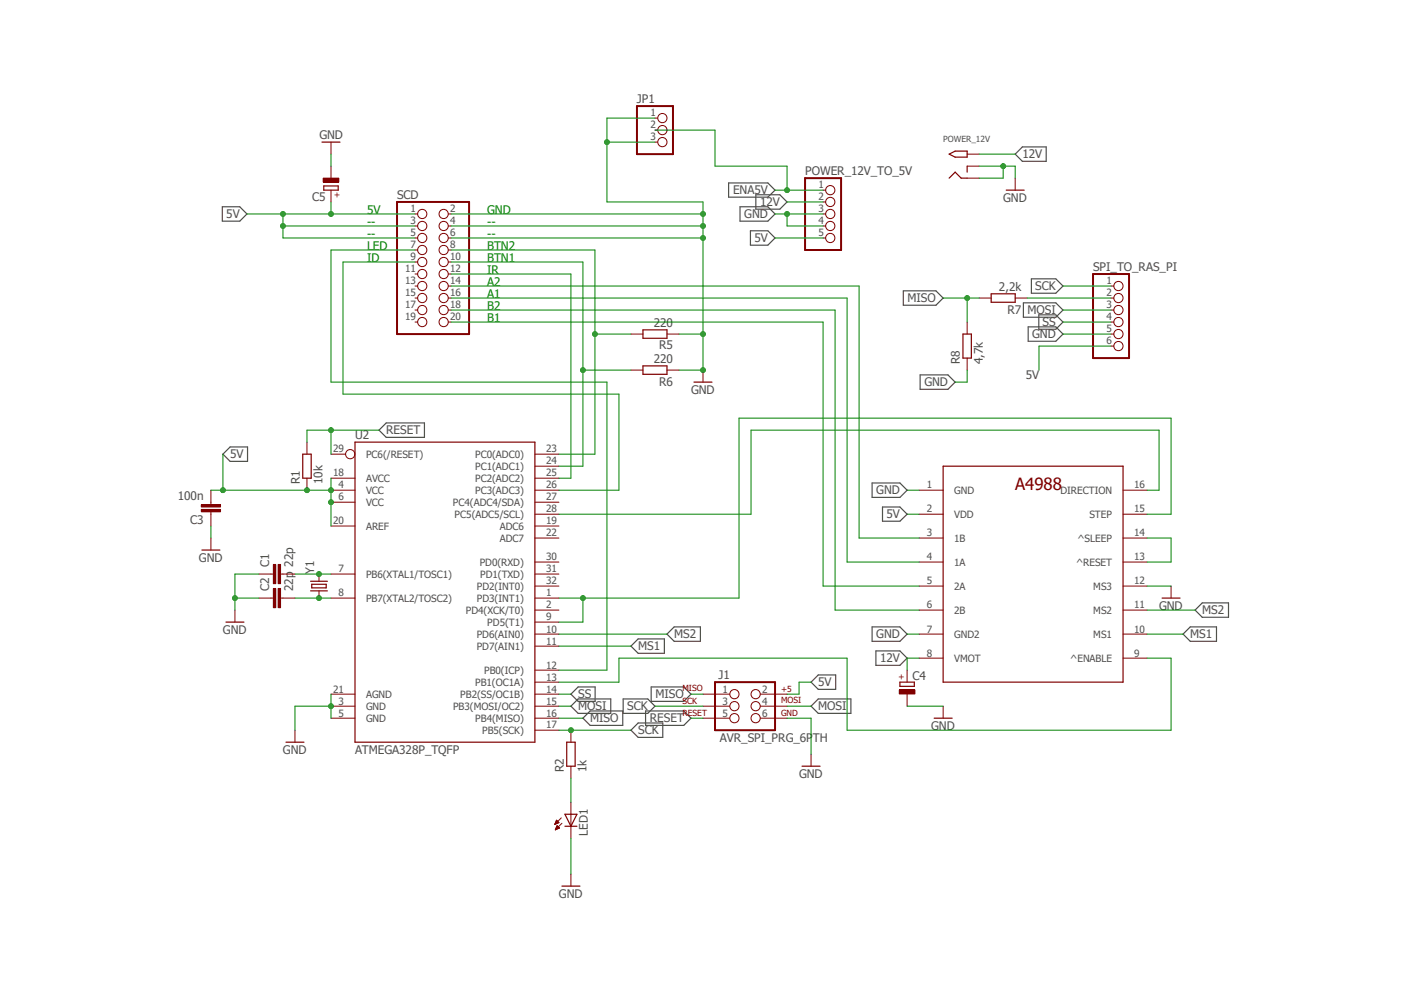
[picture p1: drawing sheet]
<svg xmlns="http://www.w3.org/2000/svg" width="297mm" height="210mm" viewBox="0 0 297 210" stroke-linecap="round" stroke-linejoin="round" font-family="sans-serif">
<path d="M36.9 19.2l223.3 171.4M260.2 19.2l-223.3 171.4" fill="none" stroke="#fff" stroke-width=".21"/>
<g fill="none" stroke="#505050" stroke-width=".25">
<path d="M154.1 38.7h8.3l1.6 1.5-1.6 1.5h-8.3zM214.8 32.6l1.5-1.5h5v3h-5zM47 43.7h3.7l1.5 1.6-1.5 1.5h-3.7zM156.5 43.7h5.9l1.6 1.6-1.6 1.5h-5.9zM158.7 48.8h3.7l1.6 1.5-1.6 1.6h-3.7zM159.9 41.2h5.1l1.5 1.5-1.5 1.5h-5.1zM218.2 59h5.2l1.5 1.5-1.5 1.5h-5.2zM191.1 61.5h6.9l1.5 1.5-1.5 1.6h-6.9zM194.6 79.3h5.9l1.6 1.5-1.6 1.5h-5.9zM216.5 64.1h6.9l1.5 1.5-1.5 1.5h-6.9zM217.5 69.1h5.9l1.5 1.6-1.5 1.5h-5.9zM219.8 66.6h3.6l1.5 1.5-1.5 1.5h-3.6z"/>
<path d="M48.7 94.5h3.7v3.1h-3.7l-1.5-1.5zM81.7 89.5h8.1v3h-8.1l-1.5-1.5zM184.5 102.2h5.9l1.5 1.5-1.5 1.5h-5.9zM186.7 107.2h3.7l1.5 1.6-1.5 1.4h-3.7zM133.5 136.7l1.5-1.6h5.5v3.1h-5.5zM142.6 132.6h5.6v3h-5.6l-1.5-1.5zM184.5 132.6h5.9l1.5 1.5-1.5 1.5h-5.9zM185.3 137.7h5.1l1.5 1.5-1.5 1.5h-5.1zM250.3 134.1l1.5-1.5h5.5v3h-5.5zM252.8 129l1.5-1.5h5.6v3.1h-5.6zM122.3 147.8h6.9v3.1h-6.9l-1.5-1.5zM122.3 145.3h3.6v3h-3.6l-1.5-1.5z"/>
<path d="M123.3 151.9l1.5-1.5h6.9v3h-6.9zM131.8 147.8h5.2l1.6 1.6-1.6 1.5h-5.2zM135 152.9h5.2v3.1h-5.2l-1.5-1.6zM136.6 150.4h8.1l1.5 1.5-1.5 1.5h-8.1zM137.8 145.3h6.9l1.5 1.5-1.5 1.5h-6.9zM171.6 149.4l1.5-1.6h6.9v3.1h-6.9zM171.6 144.3l1.5-1.6h3.7v3.1h-3.7z"/>
</g>
<path d="M151.3 144.3h12.7v10.1h-12.7z" fill="none" stroke="#800000" stroke-width=".42"/>
<g fill="none" stroke="#800000" stroke-width=".21">
<path d="M64.9 93.5v2.6M70 96.1h3.1M113.2 98.6h5M113.2 96.1h5M64.9 101.1v2.6M70 103.7h5.1M70 106.2h5.1M70 111.3h5.1M70 101.1h5.1M113.2 103.7h5M113.2 106.2h5M113.2 111.3h5"/>
<path d="M113.2 101.1h5M113.2 118.9h5M113.2 113.8h5M113.2 108.8h5M57.3 121.4h.5M59.4 121.4h.5M67.5 121.4v1.5M67.5 125v1.5M70 126.5h5.1M70 121.4h5.1M113.2 126.5h5M113.2 121.4h5"/>
<path d="M113.2 136.7h5M113.2 134.1h5M113.2 131.6h5M113.2 129h5M113.2 124h5M70 146.8h5.1M70 149.4h5.1M70 151.9h5.1M113.2 146.8h5M113.2 149.4h5M113.2 151.9h5M113.2 154.4h5"/>
<path d="M113.2 144.3h5M113.2 141.7h5M120.8 154.4v2.6M148.7 146.8h5.6M148.7 149.4h5.6M148.7 151.9h5.6M160.9 146.8h5.6M160.9 149.4h5.6M160.9 151.9h5.6M117.4 174.3h.1M117.4 174.2h.3M117.5 174.1h.4"/>
<path d="M117.5 174h.6M117.5 175.4h.1M117.6 173.9h.6M117.6 175.3h.2M117.6 173.8h.4M117.6 175.3h.4M117.6 173.7h.3M117.6 175.2h.6M117.6 175.1h.8M117.7 173.6h.2M117.7 175h.6M117.7 173.5l-.4 .9"/>
<path d="M117.7 173.5l.5 .5-.9 .4M117.7 173.5h.1M117.7 174.9h.5M117.8 174.8h.3M117.8 174.8h.2M117.9 174.7h.1M118.4 175.1l-.5-.5-.4 .9M118.4 175.1l-.9 .4M118.7 173l-1.4 1.4M118.9 174.1l-1.4 1.4M120.8 162.1v2.5M120.8 169.7v7.6"/>
<circle cx="74.1" cy="96.1" r=".98"/>
<circle cx="155.4" cy="146.8" r=".98"/>
<circle cx="155.4" cy="151.9" r=".98"/>
<circle cx="155.4" cy="149.4" r=".98"/>
<circle cx="159.8" cy="149.4" r=".98"/>
<circle cx="159.8" cy="151.9" r=".98"/>
<circle cx="159.8" cy="146.8" r=".98"/>
</g>
<path d="M64.1 96.1h1.7v5h-1.7zM75.1 93.5h38.1v63.5h-38.1zM65.7 122.9h3.6M65.7 125h3.6M66 123.6h3v.7h-3zM119.9 157h1.8v5.1h-1.8zM119.5 172.2h2.5l-1.2 2.6zM119.5 174.8h2.5" fill="none" stroke="#800000" stroke-width=".25"/>
<path d="M58.8 119.4h.6v4h-.6z" fill-rule="evenodd" fill="#800000"/>
<path d="M58.8 119.4h.6v4h-.6z" fill="none" stroke="#800000" stroke-width=".21"/>
<path d="M57.8 119.4h.5v4h-.5z" fill-rule="evenodd" fill="#800000"/>
<path d="M57.8 119.4h.5v4h-.5zM54.8 121.4h2.5M57.3 126.5h.5M59.4 126.5h.5M59.9 121.4h2.5" fill="none" stroke="#800000" stroke-width=".21"/>
<path d="M58.8 124.5h.6v4h-.6z" fill-rule="evenodd" fill="#800000"/>
<path d="M58.8 124.5h.6v4h-.6z" fill="none" stroke="#800000" stroke-width=".21"/>
<path d="M57.8 124.5h.5v4h-.5z" fill-rule="evenodd" fill="#800000"/>
<g fill="none" stroke="#800000" stroke-width=".21">
<path d="M204.6 32.6h2.5M204.6 37.7h2.5M204.6 35.1h2.5M214.8 37.7v2.5M87.8 45.3h.5M87.8 47.8h.5M87.8 50.3h.5M87.8 52.9h.5M87.8 55.4h.5M87.8 58h.5M94.8 45.3h.6M94.8 47.8h.6"/>
<path d="M94.8 50.3h.6M94.8 52.9h.6M94.8 55.4h.6M94.8 58h.6M174.1 45.3h.6M174.1 47.8h.6M174.1 50.3h.6M174.1 40.2h.6M174.1 42.7h.6M87.8 60.5h.5M87.8 63h.5M87.8 65.6h.5"/>
<path d="M87.8 68.1h.5M94.8 60.5h.6M94.8 63h.6M94.8 65.6h.6M94.8 68.1h.6M235 60.5h.6M235 63h.6M235 65.6h.6M235 68.1h.6M235 70.7h.6M235 73.2h.6M44.6 106.2v.5"/>
<path d="M44.6 108.2v.6M194.4 103.7h5.1M194.4 108.8h5.1M194.4 113.8h5.1M194.4 118.9h5.1M237.6 103.7h5.1M237.6 108.8h5.1M237.6 113.8h5.1M237.6 118.9h5.1M54.8 126.5h2.5M57.8 124.5h.5v4h-.5zM59.9 126.5h2.5"/>
<path d="M194.4 124h5.1M194.4 129h5.1M194.4 134.1h5.1M194.4 139.2h5.1M237.6 124h5.1M237.6 129h5.1M237.6 134.1h5.1M237.6 139.2h5.1"/>
<circle cx="89.3" cy="45.3" r=".98"/>
<circle cx="89.3" cy="47.8" r=".98"/>
<circle cx="89.3" cy="50.3" r=".98"/>
<circle cx="89.3" cy="52.9" r=".98"/>
<circle cx="89.3" cy="55.4" r=".98"/>
<circle cx="89.3" cy="58" r=".98"/>
<circle cx="93.8" cy="47.8" r=".98"/>
<circle cx="93.8" cy="52.9" r=".98"/>
<circle cx="93.8" cy="58" r=".98"/>
<circle cx="93.8" cy="45.3" r=".98"/>
<circle cx="93.8" cy="50.3" r=".98"/>
<circle cx="93.8" cy="55.4" r=".98"/>
<circle cx="175.6" cy="45.3" r=".98"/>
<circle cx="175.6" cy="47.8" r=".98"/>
<circle cx="175.6" cy="40.2" r=".98"/>
<circle cx="175.6" cy="42.7" r=".98"/>
<circle cx="175.6" cy="50.3" r=".98"/>
<circle cx="89.3" cy="60.5" r=".98"/>
<circle cx="89.3" cy="63" r=".98"/>
<circle cx="89.3" cy="68.1" r=".98"/>
<circle cx="89.3" cy="65.6" r=".98"/>
<circle cx="93.8" cy="63" r=".98"/>
<circle cx="93.8" cy="65.6" r=".98"/>
<circle cx="93.8" cy="60.5" r=".98"/>
<circle cx="93.8" cy="68.1" r=".98"/>
<circle cx="236.6" cy="65.6" r=".98"/>
<circle cx="236.6" cy="68.1" r=".98"/>
<circle cx="236.6" cy="73.2" r=".98"/>
<circle cx="236.6" cy="60.5" r=".98"/>
<circle cx="236.6" cy="63" r=".98"/>
<circle cx="236.6" cy="70.7" r=".98"/>
</g>
<path d="M170.3 37.7h7.6v15.2h-7.6zM84 42.7h15.2v28h-15.2zM231.2 58h7.6v17.7h-7.6z" fill="none" stroke="#800000" stroke-width=".42"/>
<path d="M200.8 32.6l1.3-.6h2.5v1.2h-2.5zM200.8 37.7l1.3-1.3 1.2 1.3h1.3M204.6 35.1v1.3M212.9 40.2h3.8M199.5 98.6h38.1v45.7h-38.1z" fill="none" stroke="#800000" stroke-width=".25"/>
<path d="M42.6 106.7h4.1v.5h-4.1z" fill-rule="evenodd" fill="#800000"/>
<path d="M42.6 106.7h4.1v.5h-4.1z" fill="none" stroke="#800000" stroke-width=".21"/>
<path d="M42.6 107.7h4.1v.5h-4.1z" fill-rule="evenodd" fill="#800000"/>
<g fill="none" stroke="#800000" stroke-width=".21">
<path d="M138.6 25h.5M138.6 27.5h.5M138.6 30.1h.5M133.5 70.7h2.5M133.5 78.3h2.5M141.1 70.7h2.5M141.1 78.3h2.5M148.7 78.3v2.5M204.6 68.1v2.6M204.6 75.7v2.6M207.1 63h2.6M214.8 63h2.5"/>
<path d="M42.6 107.7h4.1v.5h-4.1zM44.6 103.7v2.5M44.6 108.8v2.5M44.6 113.8v2.5M49.7 129v2.6M247.7 124v2.5M62.4 154.4v2.6M171.6 159.5v2.6M120.8 184.9v2.5"/>
<circle cx="140.1" cy="30.1" r=".98"/>
<circle cx="140.1" cy="27.5" r=".98"/>
<circle cx="140.1" cy="25" r=".98"/>
</g>
<path d="M136 69.8h5.1v1.7h-5.1zM136 77.4h5.1v1.8h-5.1zM203.7 70.7h1.8v5h-1.8zM209.7 62.1h5.1v1.8h-5.1zM146.8 80.8h3.8M42.7 116.3h3.8M47.8 131.6h3.8M245.8 126.5h3.8M60.5 157h3.8M190.4 144.3h3v.9h-3zM169.7 162.1h3.8M118.9 187.4h3.8" fill="none" stroke="#800000" stroke-width=".25"/>
<path d="M134.7 22.4h7.7v10.2h-7.7z" fill="none" stroke="#800000" stroke-width=".42"/>
<path d="M190.2 145.9h3.3v.9h-3.3z" fill-rule="evenodd" fill="#800000"/>
<path d="M190.2 145.9h3.3v.9h-3.3zM191.9 141.7v2.6M191.9 146.8v2.6" fill="none" stroke="#800000" stroke-width=".21"/>
<path d="M68.5 39.3h3v.9h-3z" fill="none" stroke="#800000" stroke-width=".25"/>
<path d="M68.4 37.7h3.3v.8h-3.3z" fill-rule="evenodd" fill="#800000"/>
<path d="M68.4 37.7h3.3v.8h-3.3zM70 30.1v2.5M70 35.1v2.6M70 40.2v2.5M199.5 149.4v2.5" fill="none" stroke="#800000" stroke-width=".21"/>
<path d="M68.1 30.1h3.8M197.6 151.9h3.8" fill="none" stroke="#800000" stroke-width=".25"/>
<path d="M199.5 63h7.6M204.6 63v5.1M118.2 151.9h5.1" fill="none" stroke="#008000" stroke-width=".21"/>
<circle cx="204.6" cy="63" r=".51" fill="#008000"/>
<g fill="none" stroke="#008000" stroke-width=".21">
<path d="M118.2 154.4h15.3M146.2 146.8h2.5"/>
<circle cx="204.6" cy="63" r=".51"/>
</g>
<circle cx="120.8" cy="154.4" r=".51" fill="#008000"/>
<g fill="none" stroke="#008000" stroke-width=".21">
<path d="M224.9 60.5h10.1M70 91v5.1M80.2 91h-15.3v2.5M138.6 149.4h10.1"/>
<circle cx="120.8" cy="154.4" r=".51"/>
</g>
<circle cx="70" cy="91" r=".51" fill="#008000"/>
<g fill="none" stroke="#008000" stroke-width=".21">
<path d="M62.4 121.4h7.6M146.2 151.9h2.5M120.8 164.6v5.1"/>
<circle cx="70" cy="91" r=".51"/>
</g>
<circle cx="67.5" cy="121.4" r=".51" fill="#008000"/>
<g fill="none" stroke="#008000" stroke-width=".21">
<path d="M62.4 126.5h7.6"/>
<circle cx="67.5" cy="121.4" r=".51"/>
</g>
<circle cx="67.5" cy="126.5" r=".51" fill="#008000"/>
<g fill="none" stroke="#008000" stroke-width=".21">
<path d="M207.1 35.1h7.7v2.6M212.2 35.1v2.6h-5.1"/>
<circle cx="67.5" cy="126.5" r=".51"/>
</g>
<circle cx="212.2" cy="35.1" r=".51" fill="#008000"/>
<g fill="none" stroke="#008000" stroke-width=".21">
<path d="M44.6 111.3v2.5M49.7 126.5h5.1M54.8 121.4h-5.1v7.6"/>
<circle cx="212.2" cy="35.1" r=".51"/>
</g>
<circle cx="49.7" cy="126.5" r=".51" fill="#008000"/>
<g fill="none" stroke="#008000" stroke-width=".21">
<path d="M62.4 149.4v5M70 149.4v2.5"/>
<circle cx="49.7" cy="126.5" r=".51"/>
</g>
<circle cx="70" cy="149.4" r=".51" fill="#008000"/>
<g fill="none" stroke="#008000" stroke-width=".21">
<path d="M95.4 45.3h53.3v33M95.4 47.8h53.3M95.4 50.3h53.3M70 146.8v2.6h-7.6M166.5 151.9h5.1v7.6M120.8 177.3v7.6"/>
<circle cx="70" cy="149.4" r=".51"/>
</g>
<circle cx="148.7" cy="47.8" r=".51" fill="#008000"/>
<circle cx="148.7" cy="47.8" r=".51" fill="none" stroke="#008000" stroke-width=".21"/>
<circle cx="148.7" cy="50.3" r=".51" fill="#008000"/>
<g fill="none" stroke="#008000" stroke-width=".21">
<path d="M143.6 70.7h5.1M143.6 78.3h5.1"/>
<circle cx="148.7" cy="50.3" r=".51"/>
</g>
<circle cx="148.7" cy="70.7" r=".51" fill="#008000"/>
<circle cx="148.7" cy="70.7" r=".51" fill="none" stroke="#008000" stroke-width=".21"/>
<circle cx="148.7" cy="78.3" r=".51" fill="#008000"/>
<g fill="none" stroke="#008000" stroke-width=".21">
<path d="M138.6 30.1h-10.2v12.6h20.3v2.6"/>
<circle cx="148.7" cy="78.3" r=".51"/>
</g>
<circle cx="148.7" cy="45.3" r=".51" fill="#008000"/>
<g fill="none" stroke="#008000" stroke-width=".21">
<path d="M138.6 25h-10.2v5.1"/>
<circle cx="148.7" cy="45.3" r=".51"/>
</g>
<circle cx="128.4" cy="30.1" r=".51" fill="#008000"/>
<g fill="none" stroke="#008000" stroke-width=".21">
<path d="M164 45.3h10.1M166.5 45.3v2.5h7.6M204.6 78.3v2.5h-2.5M224.9 70.7h10.1M191.9 103.7h2.5M191.9 134.1h2.5M242.7 124h5"/>
<circle cx="128.4" cy="30.1" r=".51"/>
</g>
<circle cx="166.5" cy="45.3" r=".51" fill="#008000"/>
<g fill="none" stroke="#008000" stroke-width=".21">
<path d="M70 32.6v2.5M242.7 108.8h5v-20.4h-91.4v38.1h-38.1M123.3 126.5v5.1h-5.1M191.9 149.4h7.6"/>
<circle cx="166.5" cy="45.3" r=".51"/>
</g>
<circle cx="123.3" cy="126.5" r=".51" fill="#008000"/>
<g fill="none" stroke="#008000" stroke-width=".21">
<path d="M87.8 52.9h-17.8v27.9h58.4v60.9h-10.2M95.4 52.9h30.5v43.2h-7.7M125.9 70.7h7.6M242.7 113.8h5v5.1h-5M242.7 103.7h2.5v-12.7h-86.3v17.8h-40.7M242.7 139.2h5v15.2h-68.5v-15.2h-48.3v5.1h-12.7"/>
<circle cx="123.3" cy="126.5" r=".51"/>
</g>
<circle cx="125.9" cy="70.7" r=".51" fill="#008000"/>
<g fill="none" stroke="#008000" stroke-width=".21">
<path d="M95.4 55.4h27.9v43.2h-5.1M123.3 78.3h10.2"/>
<circle cx="125.9" cy="70.7" r=".51"/>
</g>
<circle cx="123.3" cy="78.3" r=".51" fill="#008000"/>
<g fill="none" stroke="#008000" stroke-width=".21">
<path d="M138.6 27.5h12.7v7.6h15.2v5.1M207.1 32.6h7.7M87.8 55.4h-15.2v28h58.3v20.3h-12.7M95.4 58h25.4v43.1h-2.6M164 40.2h10.1M166.5 42.7h7.6M95.4 60.5h86.3v53.3h12.7M95.4 63h83.8v55.9h15.2M95.4 65.6h81.3v63.4h17.7M217.3 63h17.7M224.9 65.6h10.1M224.9 68.1h10.1"/>
<path d="M194.4 139.2h-2.5v2.5M118.2 149.4h2.6M118.2 146.8h2.6M166.5 149.4h5.1"/>
<circle cx="123.3" cy="78.3" r=".51"/>
</g>
<circle cx="166.5" cy="40.2" r=".51" fill="#008000"/>
<g fill="none" stroke="#008000" stroke-width=".21">
<path d="M52.2 45.3h35.6M59.9 47.8v2.5h27.9M164 50.3h10.1"/>
<circle cx="166.5" cy="40.2" r=".51"/>
</g>
<circle cx="59.9" cy="45.3" r=".51" fill="#008000"/>
<g fill="none" stroke="#008000" stroke-width=".21">
<path d="M59.9 45.3v2.5h27.9"/>
<circle cx="59.9" cy="45.3" r=".51"/>
</g>
<circle cx="59.9" cy="47.8" r=".51" fill="#008000"/>
<g fill="none" stroke="#008000" stroke-width=".21">
<path d="M70 42.7v2.6"/>
<circle cx="59.9" cy="47.8" r=".51"/>
</g>
<circle cx="70" cy="45.3" r=".51" fill="#008000"/>
<g fill="none" stroke="#008000" stroke-width=".21">
<path d="M235 73.2h-15.2v5.1M70 106.2v5.1M191.9 108.8h2.5M171.6 144.3h-2.6v2.5h-2.5"/>
<circle cx="70" cy="45.3" r=".51"/>
</g>
<circle cx="70" cy="106.2" r=".51" fill="#008000"/>
<g fill="none" stroke="#008000" stroke-width=".21">
<path d="M70 103.7v2.5"/>
<circle cx="70" cy="106.2" r=".51"/>
</g>
<circle cx="70" cy="103.7" r=".51" fill="#008000"/>
<g fill="none" stroke="#008000" stroke-width=".21">
<path d="M70 101.1v2.6h-5.1"/>
<circle cx="70" cy="103.7" r=".51"/>
</g>
<circle cx="64.9" cy="103.7" r=".51" fill="#008000"/>
<g fill="none" stroke="#008000" stroke-width=".21">
<path d="M47.2 96.1v7.6M44.6 103.7h20.3"/>
<circle cx="64.9" cy="103.7" r=".51"/>
</g>
<circle cx="47.2" cy="103.7" r=".51" fill="#008000"/>
<g fill="none" stroke="#008000" stroke-width=".21">
<path d="M95.4 68.1h78.7v55.9h20.3M118.2 136.7h15.3M118.2 134.1h22.9M242.7 134.1h7.6M242.7 129h10.1"/>
<circle cx="47.2" cy="103.7" r=".51"/>
</g>
<text font-size="3.6" fill="#800000" x="214.8" y="103.7">A4988</text>
<g font-size="2.5" fill="#505050">
<text x="134.7" y="21.8">JP1</text>
<text x="67.6" y="29.3">GND</text>
<text x="216.3" y="33.5">12V</text>
<text x="155.1" y="41.1">ENA5V</text>
<text x="170.3" y="37">POWER_12V_TO_5V</text>
<text x="47.9" y="46.1">5V</text>
<text x="66" y="42.5">C5</text>
<text x="84" y="42.1">SCD</text>
<text x="157.4" y="46.1">GND</text>
<text x="160.8" y="43.6">12V</text>
<text x="212.2" y="42.8">GND</text>
<text x="159.6" y="51.2">5V</text>
<text x="231.2" y="57.3">SPI_TO_RAS_PI</text>
<text x="192" y="63.9">MISO</text>
<text x="211.3" y="61.5">2,2k</text>
<text x="219" y="61.4">SCK</text>
<text x="138.3" y="69.1">220</text>
<text x="213.1" y="66.3">R7</text>
<text x="217.3" y="66.5">MOSI</text>
<text x="218.4" y="71.5">GND</text>
<text x="220.6" y="69">SS</text>
<text x="138.3" y="76.8">220</text>
<text x="139.4" y="73.9">R5</text>
<text x="203.1" y="77" transform="rotate(-90 203.1 77)">R8</text>
<text x="207.9" y="77" transform="rotate(-90 207.9 77)">4,7k</text>
<text x="139.4" y="81.5">R6</text>
<text x="146.2" y="83.4">GND</text>
<text x="195.5" y="81.7">GND</text>
<text x="217" y="80.1">5V</text>
<text x="75.1" y="92.8">U2</text>
<text x="81.7" y="91.9">RESET</text>
<text x="48.7" y="96.9">5V</text>
<text x="37.6" y="105.8">100n</text>
<text x="63.5" y="102.4" transform="rotate(-90 63.5 102.4)">R1</text>
<text x="68.2" y="102.4" transform="rotate(-90 68.2 102.4)">10k</text>
<text x="185.4" y="104.6">GND</text>
<text x="40.3" y="110.9">C3</text>
<text x="187.5" y="109.6">5V</text>
<text x="42.1" y="118.9">GND</text>
<text x="56.9" y="119.9" transform="rotate(-90 56.9 119.9)">C1</text>
<text x="62" y="119.9" transform="rotate(-90 62 119.9)">22p</text>
<text x="56.9" y="125" transform="rotate(-90 56.9 125)">C2</text>
<text x="62" y="125" transform="rotate(-90 62 125)">22p</text>
<text x="66.5" y="121.4" transform="rotate(-90 66.5 121.4)">Y1</text>
<text x="245.2" y="129">GND</text>
<text x="254.3" y="129.9">MS2</text>
<text x="47.2" y="134.1">GND</text>
<text x="135" y="137.5">MS1</text>
<text x="142.6" y="135">MS2</text>
<text x="185.4" y="135">GND</text>
<text x="251.8" y="135">MS1</text>
<text x="152" y="143.5">J1</text>
<text x="186.2" y="140.1">12V</text>
<text x="193" y="143.8">C4</text>
<text x="122.3" y="147.7">SS</text>
<text x="138.6" y="147.7">MISO</text>
<text x="173.1" y="145.2">5V</text>
<text x="122.3" y="150.2">MOSI</text>
<text x="124.8" y="152.8">MISO</text>
<text x="132.7" y="150.2">SCK</text>
<text x="135" y="155.3">SCK</text>
<text x="137.5" y="152.8">RESET</text>
<text x="173.1" y="150.2">MOSI</text>
<text x="197" y="154.4">GND</text>
<text x="59.9" y="159.5">GND</text>
<text x="75.1" y="159.5">ATMEGA328P_TQFP</text>
<text x="152.3" y="157">AVR_SPI_PRG_6PTH</text>
<text x="119.3" y="163.3" transform="rotate(-90 119.3 163.3)">R2</text>
<text x="124.1" y="163.3" transform="rotate(-90 124.1 163.3)">1k</text>
<text x="169" y="164.6">GND</text>
<text x="124.3" y="176.8" transform="rotate(-90 124.3 176.8)">LED1</text>
<text x="118.2" y="190">GND</text>
</g>
<g font-size="2.5" fill="#008000">
<text x="77.6" y="45.3">5V</text>
<text x="77.6" y="47.8">--</text>
<text x="103" y="45.3">GND</text>
<text x="103" y="47.8">--</text>
<text x="77.6" y="50.3">--</text>
<text x="77.6" y="52.9">LED</text>
<text x="103" y="50.3">--</text>
<text x="103" y="52.9">BTN2</text>
<text x="77.6" y="55.4">ID</text>
<text x="103" y="55.4">BTN1</text>
<text x="103" y="58">IR</text>
<text x="103" y="60.5">A2</text>
<text x="103" y="63">A1</text>
<text x="103" y="65.6">B2</text>
<text x="103" y="68.1">B1</text>
</g>
<g font-size="2.1" fill="#505050">
<text x="137.6" y="24.6">1</text>
<text x="137.6" y="27.1">2</text>
<text x="137.6" y="29.7">3</text>
<text x="173.2" y="39.8">1</text>
<text x="86.9" y="44.9">1</text>
<text x="86.9" y="47.5">3</text>
<text x="95.2" y="44.9">2</text>
<text x="95.2" y="47.5">4</text>
<text x="173.2" y="42.4">2</text>
<text x="173.2" y="44.9">3</text>
<text x="173.2" y="47.5">4</text>
<text x="86.9" y="50">5</text>
<text x="86.9" y="52.5">7</text>
<text x="95.2" y="50">6</text>
<text x="95.2" y="52.5">8</text>
<text x="173.2" y="50">5</text>
<text x="85.7" y="57.6">11</text>
<text x="86.9" y="55.1">9</text>
<text x="95.2" y="55.1">10</text>
<text x="95.2" y="57.6">12</text>
<text x="85.7" y="60.2">13</text>
<text x="85.7" y="62.7">15</text>
<text x="85.7" y="65.2">17</text>
<text x="95.2" y="60.2">14</text>
<text x="95.2" y="62.7">16</text>
<text x="95.2" y="65.2">18</text>
<text x="234.1" y="60.2">1</text>
<text x="234.1" y="62.7">2</text>
<text x="234.1" y="65.2">3</text>
<text x="85.7" y="67.8">19</text>
<text x="95.2" y="67.8">20</text>
<text x="234.1" y="67.8">4</text>
<text x="234.1" y="70.3">5</text>
<text x="234.1" y="72.9">6</text>
<text x="70.5" y="95.7">29</text>
<text x="115.5" y="95.7">23</text>
<text x="70.5" y="100.8">18</text>
<text x="77.4" y="101.9">AVCC</text>
<text x="77.4" y="96.8">PC6(/RESET)</text>
<text x="100.5" y="101.9">PC2(ADC2)</text>
<text x="100.5" y="99.4">PC1(ADC1)</text>
<text x="100.5" y="96.8">PC0(ADC0)</text>
<text x="115.5" y="100.8">25</text>
<text x="115.5" y="98.2">24</text>
<text x="71.6" y="103.3">4</text>
<text x="71.6" y="105.8">6</text>
<text x="77.4" y="104.4">VCC</text>
<text x="77.4" y="107">VCC</text>
<text x="95.8" y="107">PC4(ADC4/SDA)</text>
<text x="100.5" y="104.4">PC3(ADC3)</text>
<text x="115.5" y="105.8">27</text>
<text x="115.5" y="103.3">26</text>
<text x="196" y="103.3">1</text>
<text x="201.8" y="104.4">GND</text>
<text x="224.3" y="104.4">DIRECTION</text>
<text x="239.9" y="103.3">16</text>
<text x="70.5" y="110.9">20</text>
<text x="77.4" y="112">AREF</text>
<text x="96.2" y="109.5">PC5(ADC5/SCL)</text>
<text x="105.7" y="112.1">ADC6</text>
<text x="115.5" y="113.5">22</text>
<text x="115.5" y="110.9">19</text>
<text x="115.5" y="108.4">28</text>
<text x="196" y="108.4">2</text>
<text x="196" y="113.5">3</text>
<text x="201.8" y="109.5">VDD</text>
<text x="230.5" y="109.5">STEP</text>
<text x="239.9" y="113.5">14</text>
<text x="239.9" y="108.4">15</text>
<text x="101.5" y="119.6">PD0(RXD)</text>
<text x="105.7" y="114.6">ADC7</text>
<text x="115.5" y="118.5">30</text>
<text x="196" y="118.5">4</text>
<text x="201.8" y="114.6">1B</text>
<text x="201.8" y="119.6">1A</text>
<text x="227.6" y="119.6">^RESET</text>
<text x="227.9" y="114.6">^SLEEP</text>
<text x="239.9" y="118.5">13</text>
<text x="71.6" y="121.1">7</text>
<text x="77.4" y="122.2">PB6(XTAL1/TOSC1)</text>
<text x="100.9" y="124.7">PD2(INT0)</text>
<text x="101.6" y="122.2">PD1(TXD)</text>
<text x="115.5" y="123.6">32</text>
<text x="115.5" y="121.1">31</text>
<text x="196" y="123.6">5</text>
<text x="201.8" y="124.7">2A</text>
<text x="231.3" y="124.7">MS3</text>
<text x="239.9" y="123.6">12</text>
<text x="71.6" y="126.2">8</text>
<text x="77.4" y="127.3">PB7(XTAL2/TOSC2)</text>
<text x="98.6" y="129.8">PD4(XCK/T0)</text>
<text x="100.9" y="127.3">PD3(INT1)</text>
<text x="115.5" y="131.2">9</text>
<text x="115.5" y="128.7">2</text>
<text x="115.5" y="126.2">1</text>
<text x="196" y="128.7">6</text>
<text x="201.8" y="129.8">2B</text>
<text x="231.3" y="129.8">MS2</text>
<text x="239.9" y="128.7">11</text>
<text x="100.8" y="137.4">PD7(AIN1)</text>
<text x="100.8" y="134.9">PD6(AIN0)</text>
<text x="103.1" y="132.3">PD5(T1)</text>
<text x="115.5" y="136.3">11</text>
<text x="115.5" y="133.8">10</text>
<text x="196" y="133.8">7</text>
<text x="201.8" y="134.9">GND2</text>
<text x="231.3" y="134.9">MS1</text>
<text x="239.9" y="133.8">10</text>
<text x="102.4" y="142.5">PB0(ICP)</text>
<text x="115.5" y="143.9">13</text>
<text x="115.5" y="141.4">12</text>
<text x="196" y="138.9">8</text>
<text x="201.8" y="140">VMOT</text>
<text x="226.4" y="140">^ENABLE</text>
<text x="239.9" y="138.9">9</text>
<text x="70.5" y="146.5">21</text>
<text x="71.6" y="149">3</text>
<text x="77.4" y="147.6">AGND</text>
<text x="97.4" y="147.6">PB2(SS/OC1B)</text>
<text x="100.5" y="145">PB1(OC1A)</text>
<text x="115.5" y="149">15</text>
<text x="115.5" y="146.5">14</text>
<text x="152.9" y="146.5">1</text>
<text x="152.9" y="149">3</text>
<text x="161.2" y="146.5">2</text>
<text x="161.2" y="149">4</text>
<text x="71.6" y="151.6">5</text>
<text x="77.4" y="150.1">GND</text>
<text x="77.4" y="152.7">GND</text>
<text x="95.8" y="150.1">PB3(MOSI/OC2)</text>
<text x="100.5" y="152.7">PB4(MISO)</text>
<text x="102" y="155.2">PB5(SCK)</text>
<text x="115.5" y="154.1">17</text>
<text x="115.5" y="151.6">16</text>
<text x="152.9" y="151.6">5</text>
<text x="161.2" y="151.6">6</text>
</g>
<text font-size="1.8" fill="#505050" x="199.5" y="30.1">POWER_12V</text>
<g font-size="1.8" fill="#800000">
<text x="71.9" y="41.9" transform="rotate(-90 71.9 41.9)">+</text>
<text x="191.3" y="143.9" transform="rotate(-90 191.3 143.9)">+</text>
<text x="144.4" y="148.8">SCK</text>
<text x="144.4" y="146">MISO</text>
<text x="165.2" y="148.7">MOSI</text>
<text x="165.2" y="146.3">+5</text>
<text x="144.4" y="151.4">RESET</text>
<text x="165.2" y="151.4">GND</text>
</g>
</svg>
